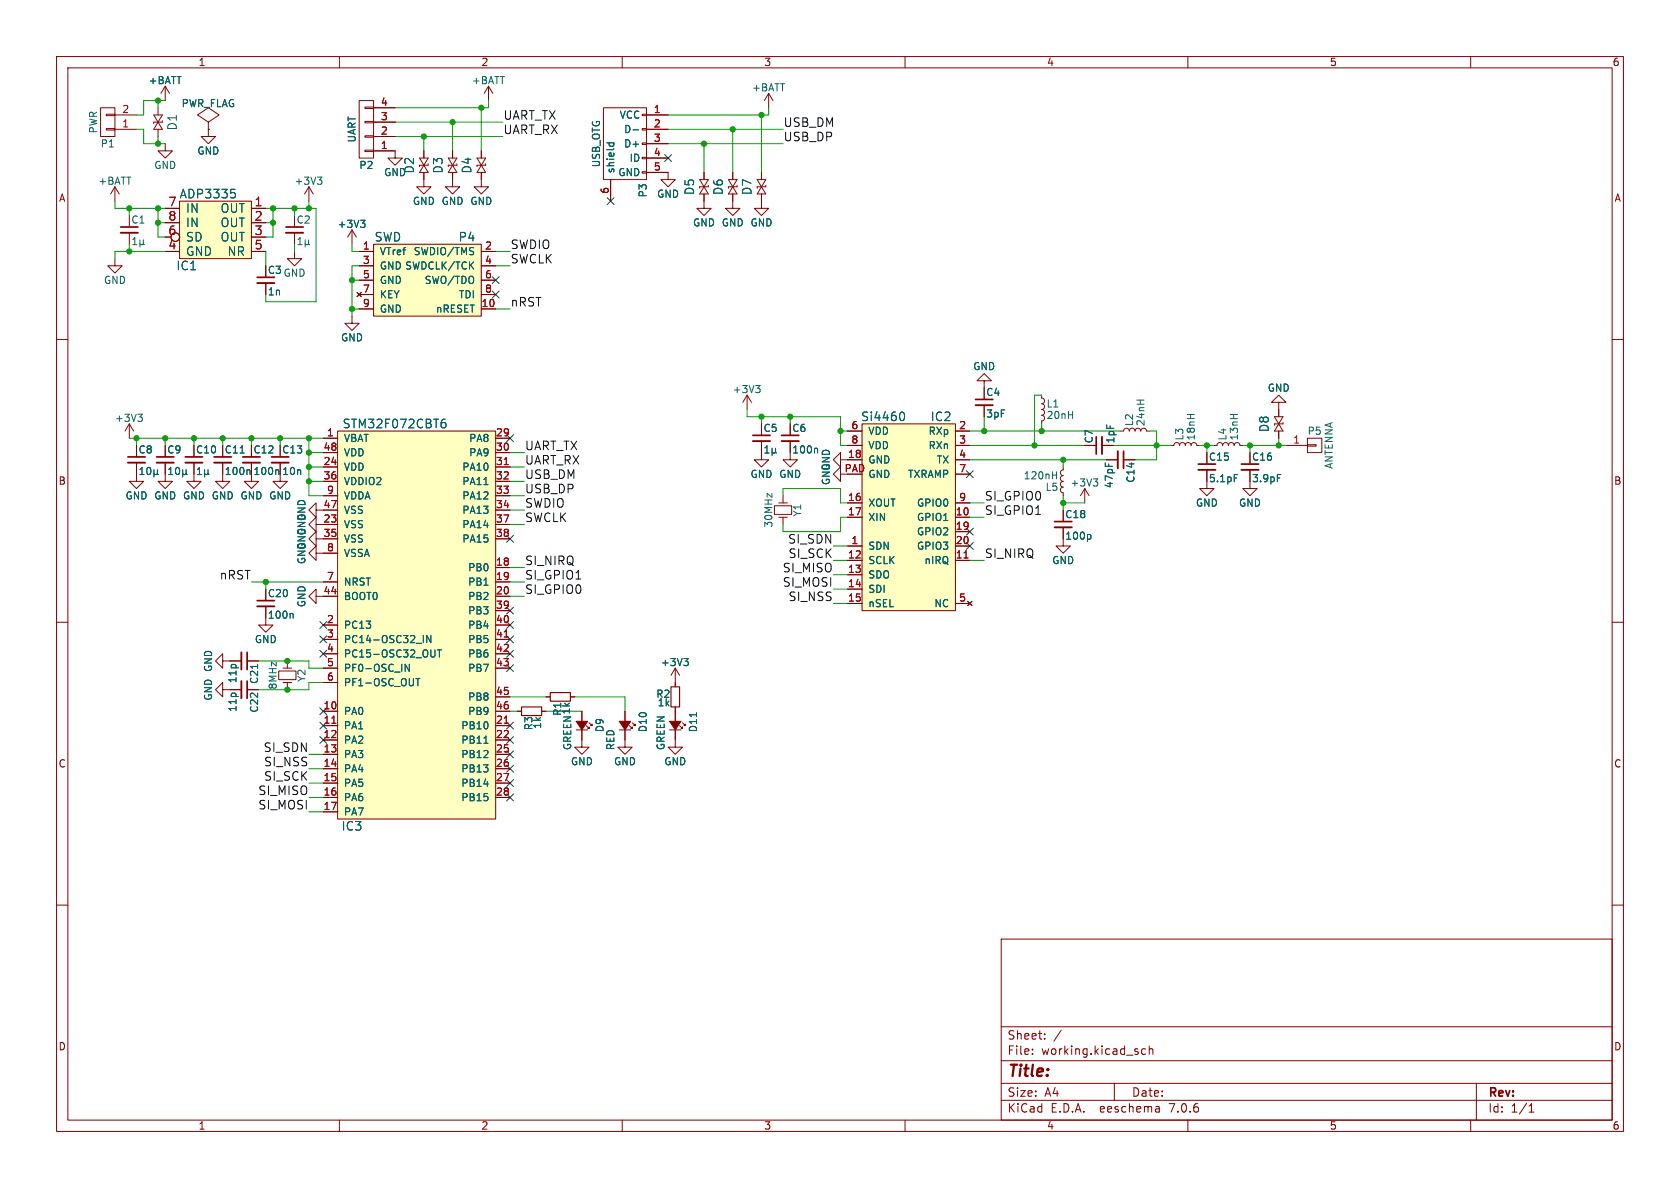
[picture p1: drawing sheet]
<svg xmlns="http://www.w3.org/2000/svg" width="297mm" height="210mm" viewBox="0 0 297 210" stroke-linecap="round" stroke-linejoin="round" font-family="sans-serif">
<g fill="none" stroke="#840000" stroke-width=".18">
<path d="M10 10h277v190h-277zM12 12h273v186h-273zM17.8 19.1h2.5v5h-2.5zM27.9 19.1v1.2M29.2 15.2v2.6M29.2 15.2l-.8 1.3M29.2 15.2l.8 1.3M60 10v2M63.5 17.8h2.5v10.1h-2.5zM64.5 18.9h1.5v.3h-1.5zM66 19.1h3.8M86.4 15.2l-.8 1.3"/>
<path d="M86.4 15.2v2.6M86.4 15.2l.7 1.3M106.7 19.1h7.6v12.7h-7.6zM110 10v2M135.9 16.5l-.8 1.3M135.9 16.5v2.6M135.9 16.5l.8 1.3M160 10v2M210 10v2M260 10v2M18.8 20.2h1.5v.2h-1.5zM18.8 22.7h1.5v.3h-1.5z"/>
<path d="M20.3 20.3h3.8M20.3 22.9h3.8M20.3 33l-.7 1.3M20.3 33v2.6M20.3 33l.8 1.3M27.2 20.3h1.5l-1.5 2.6h1.5zM27.9 22.9v1.2M28.7 21.3v.3h-1.5v.2M29.2 25.4v1.3h1.3l-1.3 1.2-1.3-1.2h1.3M29.2 36.8h2.5M29.2 39.4h2.5M31.7 35.6h12.7v10.1h-12.7z"/>
<path d="M36.8 22.9v1.2h1.3l-1.3 1.3-1.2-1.3h1.2M36.8 21.6l1.9-1.3-1.9-1.2-1.9 1.2 1.9 1.3v1.3M36.8 22.9h.1M44.4 36.8h2.6M44.4 39.4h2.6M54.6 33l-.8 1.3M54.6 33v2.6M54.6 33l.8 1.3M64.5 21.5h1.5v.2h-1.5zM64.5 24h1.5v.3h-1.5zM64.5 26.5h1.5v.3h-1.5zM66 26.7h3.8v1.2h1.3l-1.3 1.3-1.2-1.3h1.2"/>
<path d="M66 21.6h3.8M66 24.1h3.8M74.2 27.9h1.5l-1.5 2.6h1.5zM74.9 30.5v2.5h1.3l-1.3 1.3-1.2-1.3h1.2M74.9 26.7v1.2M75.7 29v.2h-1.5v.3M79.2 27.9h1.6l-1.6 2.6h1.6zM80 30.5v2.5h1.3l-1.3 1.3-1.3-1.3h1.3M80 26.7v1.2M80.8 29v.2h-1.6v.3M84.3 27.9l1.6 2.6h-1.6l1.6-2.6zM85.1 30.5v2.5h1.3l-1.3 1.3-1.3-1.3h1.3"/>
<path d="M85.1 26.7v1.2M85.9 29v.2h-1.6v.3M107.9 31.8v3.8M113.5 20.2h.8v.2h-.8zM113.5 22.7h.8v.3h-.8zM113.5 25.3h.8v.2h-.8zM113.5 27.8h.8v.3h-.8zM113.5 30.4h.8v.2h-.8zM114.3 30.5h3.8v1.3h1.3l-1.3 1.2-1.3-1.2h1.3M114.3 27.9h3.8M114.3 20.3h3.8M114.3 22.9h3.8"/>
<path d="M114.3 25.4h3.8M123.7 31.8h1.5l-1.5 2.5h1.5zM124.5 34.3v2.5h1.2l-1.2 1.3-1.3-1.3h1.3M124.5 30.5v1.3M125.2 32.8v.2h-1.5v.3M128.8 31.8l1.5 2.5h-1.5l1.5-2.5zM129.5 34.3v2.5h1.3l-1.3 1.3-1.2-1.3h1.2M129.5 30.5v1.3M130.3 32.8v.2h-1.5v.3M133.9 31.8h1.5l-1.5 2.5h1.5zM134.6 34.3v2.5h1.3l-1.3 1.3-1.3-1.3h1.3M134.6 30.5v1.3"/>
<path d="M135.4 32.8v.2h-1.5v.3M10 60h2M20.3 45.7v1.3h1.3l-1.3 1.3-1.3-1.3h1.3M22.9 41.1v2.1M29.2 44.5h2.5M44.4 44.5h2.6M44.4 41.9h2.6M47 50v2.1M52.1 44.5v1.2h1.2l-1.2 1.3-1.3-1.3h1.3M52.1 41.1v2.1M62.2 55.9v1.3h1.3l-1.3 1.2-1.2-1.2h1.2M62.2 40.6l-.7 1.3"/>
<path d="M62.2 40.6v2.6M62.2 40.6l.8 1.3M63.1 51.7l.8 .8M63.5 44.5h2.5M63.5 54.6h2.5M63.5 47h2.5M63.5 49.5h2.5M63.5 52.1h2.5M63.9 51.7l-.8 .8M66 43.2h19.1v12.7h-19.1zM85.1 44.5h2.5M85.1 54.6h2.5"/>
<path d="M85.1 47h2.5M85.1 49.5h2.5M85.1 52.1h2.5M285 60h2M22.9 74.9l-.8 1.3M22.9 74.9v2.6M22.9 74.9l.7 1.3M57.1 77.5h2.6M59.7 76.2h27.9v68.6h-27.9zM87.6 77.5h2.6M132.1 69.9l-.8 1.2M132.1 69.9v2.5"/>
<path d="M132.1 69.9l.7 1.2M134.6 78v3.3h1.3l-1.3 1.3-1.3-1.3h1.3M139.7 78v3.3h1.3l-1.3 1.3-1.3-1.3h1.3M149.9 76.2h2.5M149.9 78.7h2.5M152.4 74.9h16.5v33.1h-16.5zM168.9 76.2h2.5M168.9 78.7h2.5M174 67.3h1.3l-1.3-1.3-1.3 1.3h1.3v1.3M174 71.6v2.1M184.1 69.9v.5l.4 .1 .2 .4-.2 .3-.4 .2 .4 .1 .2 .4-.2 .4-.4 .1 .4 .1 .2 .4-.2 .4-.4 .1 .4 .2 .2 .3-.2 .4-.4 .1v.5M194.8 78.7h2"/>
<path d="M198.1 76.2h.5l.2-.4 .3-.1 .4 .2 .1 .3 .2-.4 .4-.1 .3 .2 .2 .3 .1-.4 .4-.1 .3 .2 .2 .3 .1-.4 .4-.1 .4 .2 .1 .3h.5M207 78.7h.5l.2-.3 .3-.2 .4 .2 .1 .3 .2-.3 .4-.2 .3 .2 .1 .3 .2-.3 .4-.2 .3 .2 .2 .3 .1-.3 .4-.2 .3 .2 .2 .3h.5M214.6 78.7h.5l.2-.3 .4-.2 .3 .2 .2 .3 .1-.3 .4-.2 .3 .2 .2 .3 .1-.3 .4-.2 .4 .2 .1 .3 .1-.3 .4-.2 .4 .2 .1 .3h.5M225.3 73.7h1.5l-1.5 2.5h1.5zM226.1 71.1h1.2l-1.2-1.2-1.3 1.2h1.3v2.6M226.1 76.2v1.3M226.8 74.7v.2h-1.5v.3M227.3 78.7h3.8M231.1 78.6h1.6v.3h-1.6zM231.1 77.5h2.6v2.5h-2.6zM24.1 81.8v3.3h1.3l-1.3 1.3-1.2-1.3h1.2M29.2 81.8v3.3h1.3l-1.3 1.3-1.3-1.3h1.3"/>
<path d="M34.3 81.8v3.3h1.3l-1.3 1.3-1.3-1.3h1.3M39.4 81.8v3.3h1.2l-1.2 1.3-1.3-1.3h1.3M44.4 81.8v3.3h1.3l-1.3 1.3-1.2-1.3h1.2M49.5 81.8v3.3h1.3l-1.3 1.3-1.2-1.3h1.2M55.9 92.7v-1.3l-1.3 1.3 1.3 1.3v-1.3h3.8M55.9 97.8v-1.3l-1.3 1.3 1.3 1.3v-1.3h3.8M55.9 95.3v-1.3l-1.3 1.3 1.3 1.2v-1.2h3.8M55.9 90.2v-1.3l-1.3 1.3 1.3 1.2v-1.2h3.8M57.1 82.6h2.6M57.1 80h2.6M57.1 85.1h2.6M57.1 87.6h2.6"/>
<path d="M87.6 92.7h2.6M87.6 82.6h2.6M87.6 80h2.6M87.6 85.1h2.6M87.6 87.6h2.6M87.6 90.2h2.6M87.6 95.3h2.6M136.9 89.4h3.1v1.5h-3.1zM137.7 91.4h1.5M137.7 88.9h1.5M138.4 87.6v1.3M138.4 91.4v1.3"/>
<path d="M148.6 81.3v-1.3l-1.3 1.3 1.3 1.3v-1.3h3.8M148.6 83.8v-1.2l-1.3 1.2 1.3 1.3v-1.3h1.3M149.9 96.5h2.5M149.9 91.4h2.5M149.9 99.1h2.5M149.9 88.9h2.5M168.9 96.5h2.5M168.9 91.4h2.5M168.9 99.1h2.5M168.9 88.9h2.5M168.9 81.3h2.5M168.9 94h2.5"/>
<path d="M168.9 83.8h2.5M188 93.2v3.3h1.2l-1.2 1.3-1.3-1.3h1.3M188 82.6v.5l-.4 .1-.1 .4 .1 .3 .4 .2-.4 .1-.1 .4 .1 .3 .4 .2-.4 .1-.1 .4 .1 .4 .4 .1-.4 .1-.1 .4 .1 .4 .4 .1v.5M191.8 86.4l-.8 1.2M191.8 86.4v2.5M191.8 86.4l.7 1.2M195.6 81.3h2M198.8 81.3h1.9M213.4 83.1v3.3h1.2l-1.2 1.2-1.3-1.2h1.3M221 83.1v3.3h1.2l-1.2 1.2-1.3-1.2h1.3M10 110h2M39.4 116.8v-1.2l-1.3 1.2 1.3 1.3v-1.3h3.3"/>
<path d="M43.8 116.8h1.9M47 107.2v3.3h1.3l-1.3 1.3-1.3-1.3h1.3M49.3 118.6h3v1.5h-3zM50 118.1h1.6M50.8 116.8v1.3M55.9 105.4v-1.3l-1.3 1.3 1.3 1.3v-1.3h3.8M57.1 102.9h2.6M57.1 110.5h2.6M57.1 113h2.6M57.1 115.6h2.6M57.1 118.1h2.6M87.6 100.3h2.6"/>
<path d="M87.6 102.9h2.6M87.6 110.5h2.6M87.6 105.4h2.6M87.6 113h2.6M87.6 108h2.6M87.6 115.6h2.6M87.6 118.1h2.6M119.4 118.1l.7 1.3M119.4 118.1v3.3M119.4 118.1l-.8 1.3M149.9 101.6h2.5M149.9 104.1h2.5"/>
<path d="M149.9 106.7h2.5M168.9 106.7h2.5M171.1 106.3l.7 .8M171.8 106.3l-.7 .8M285 110h2M39.4 121.9v-1.2l-1.3 1.2 1.3 1.3v-1.3h3.3M43.8 121.9h1.9M50 120.7h1.6M50.8 120.7v1.2M57.1 125.7h2.6M57.1 128.3h2.6M57.1 130.8h2.6"/>
<path d="M57.1 133.4h2.6M57.1 135.9h2.6M57.1 138.4h2.6M57.1 120.7h2.6M87.6 125.7h2.6M87.6 128.3h2.6M87.6 130.8h2.6M87.6 133.4h2.6M87.6 135.9h2.6M87.6 138.4h2.6M87.6 123.2h2.6M91.4 125.7h.8"/>
<path d="M95.8 125.7h.7M96.5 123.2h.8M100.8 123.2h.8M101.9 129h2M102.9 129v3.1h-1.3l1.3 1.3 1.2-1.3h-1.2M102.9 125.7v1.8M103.6 128.3l.5 .5v-.3v.3h-.2M104.1 127.8l.5 .5v-.3v.3h-.2M109.5 129h2M110.5 129v3.1h-1.3l1.3 1.3 1.3-1.3h-1.3M110.5 125.7v1.8M111.3 128.3l.5 .5v-.3v.3h-.3"/>
<path d="M111.8 127.8l.5 .5v-.3v.3h-.3M118.4 129h2M119.4 129v3.1h-1.3l1.3 1.3 1.2-1.3h-1.2M119.4 125v2.5M120.1 128.3l.5 .5v-.3v.3h-.2M120.6 127.8l.6 .5v-.3v.3h-.3M10 160h2M57.1 141h2.6M57.1 143.5h2.6M87.6 141h2.6M285 160h2M177 166h108v32h-108z"/>
<path d="M60 198v2M110 198v2M160 198v2M177 194.5h108M177 191.5h108M177 187.5h108M177 181.5h108M182.5 186.3v.1M182.5 185.5v.1M184.7 183.6v.1M184.7 182.8v.1M187.6 182.1l-1.3 2"/>
<path d="M197 191.5v3M202.5 185.5l-.4-.1-.3 .3v.4l.2 .2h.5M203.2 185.5l.2-.1 .3 .1 .1 .9M203.2 184.9v1.5M204.9 195.7l.1 .9M205 196.5l-.2 .1M205 196h-.2M210 198v2M260 198v2M261 191.5v6.5M270.3 196.6h.9M270.3 195.5l.4-.4v1.5"/>
<circle cx="31" cy="41.9" r=".76"/>
</g>
<g fill="none" stroke="#006464" stroke-width=".18">
<path d="M40.8 33.5h.7M41.3 34l.3 .3v.4l-.3 .3M56.1 31.3h.8l-.4 .5M56.7 31.8l.2 .2v.3l-.2 .3M63.7 38.9h.8l-.4 .5M64.3 39.4l.2 .3v.3l-.2 .2M107.3 25.3h1.2M107.7 25.3v.3M108.5 25.3v.3M111.9 23h1M23.5 43.3h.7M23.5 42.3l.3-.3v1.3"/>
<path d="M24.7 43.1l.2 .2h.3l.1-.2M24.7 42.4v1.3M25.3 43.1l.2 .2M25.3 42.4v.7M52.7 43.3h.7M52.7 42.3l.3-.3v1.3M53.9 43.1l.2 .2h.3l.2-.2M53.9 42.4v1.3M54.6 43.1l.1 .2M54.6 42.4v.7M24.4 73.2h.8l-.5 .5M24.9 73.7l.3 .2v.4l-.3 .2"/>
<path d="M78.1 74.8l.5-.1 .2 .3-.1 .6h-.6M78.7 74.1l-.5 .1M133.6 68.1h.8l-.4 .5M134.1 68.6l.3 .3v.3l-.3 .2M135.2 79.2l.4-.4v1.3M136.5 79.9l.2 .2h.2l.2-.2M136.5 79.2v1.3M137.1 79.9l.2 .2M137.1 79.2v.7M140.3 79.2l.4-.4v1.3M141.6 78.9l.2-.1a.68 .68 0 0 1 .5 .6 .68 .68 0 0 1-.5 .7l-.2-.1-.1-.4zM142.8 78.9l.2-.1a.68 .68 0 0 1 .5 .6 .68 .68 0 0 1-.5 .7l-.2-.1-.1-.4z"/>
<path d="M144 79.2v.9M144 79.4l.2-.2 .3 .1v.8M159.4 72.8a.83 .83 0 0 1 .6 .7 .83 .83 0 0 1-.3 .8l-.3 .1M24.7 83.9h.8M24.7 83l.4-.4v1.3M26.1 82.7l.1-.1a.68 .68 0 0 1 .5 .7 .68 .68 0 0 1-.5 .6 .84 .84 0 0 1-.1-1.2zM27.2 83.7l.2 .2h.2l.2-.2M27.2 83v1.3M27.8 83.7l.2 .2M27.8 83v.7M29.8 83.9h.7M29.8 83l.4-.4v1.3"/>
<path d="M31.2 82.7l.1-.1a.68 .68 0 0 1 .5 .7 .68 .68 0 0 1-.5 .6 .84 .84 0 0 1-.1-1.2zM32.3 83.7l.2 .2h.2l.2-.2M32.3 83v1.3M32.9 83.7l.2 .2M32.9 83v.7M34.9 83.9h.7M34.9 83l.4-.4v1.3M36.2 83.7l.1 .2h.3l.2-.2M36.2 83v1.3M36.8 83.7l.2 .2M36.8 83v.7M40 83.9h.7"/>
<path d="M40 83l.3-.4v1.3M41.4 82.7l.1-.1a.68 .68 0 0 1 .4 .7 .68 .68 0 0 1-.4 .6 .84 .84 0 0 1-.1-1.2zM42.5 80.1h.7M42.6 82.7l.1-.1a.68 .68 0 0 1 .4 .7 .68 .68 0 0 1-.4 .6 .84 .84 0 0 1-.1-1.2zM43.7 83v.9M43.7 83.2l.1-.2 .3 .1 .1 .8M45.1 83.9h.7M45.1 83l.3-.4v1.3M46.4 82.7l.2-.1a.68 .68 0 0 1 .4 .7 .68 .68 0 0 1-.4 .6 .84 .84 0 0 1-.2-1.2zM47.7 82.7l.1-.1a.68 .68 0 0 1 .4 .7 .68 .68 0 0 1-.4 .6 .84 .84 0 0 1-.1-1.2zM48.7 83.2l.2-.2 .3 .1 .1 .8M48.7 83v.9"/>
<path d="M50.1 83.9h.8M50.1 83l.4-.4v1.3M51.5 82.7l.1-.1a.68 .68 0 0 1 .5 .7 .68 .68 0 0 1-.5 .6 .84 .84 0 0 1-.1-1.2zM52.6 83.2l.2-.2 .3 .1 .1 .8M52.6 83v.9M52.6 89.8h1.3l-1.3 .7M52.8 88.6a.66 .66 0 0 1 .8-.1 .66 .66 0 0 1 .3 .7h-1.3zM85.5 85.7h.8M135.2 80.1h.8M140.3 80.1h.7M145.4 84.8a.59 .59 0 0 0 .6 .7 .59 .59 0 0 0 .6-.7l-.5-.1v.3M146.6 83.5l-1.2 .7h1.2"/>
<path d="M186.1 84h.7M186.8 83.4v1.3M192.6 94.5l.3 .2v.4l-.3 .2M193.3 84.7h.8l-.5 .4M193.8 85.1l.3 .3v.3l-.3 .2M218.2 83.9h.6M225.8 83.9h.6M45.5 117.4v.8M51.6 108.4l.2 .2v.7M72.4 117.4v1.3l-.8-1.3v1.3M73.5 120h.7M73.9 120v1.2"/>
<path d="M74.8 112.3v1.3M76.2 112.3v1.3l-.8-1.3v1.3M76.9 114.9v1l-.1 .2M77.3 114.9h.7M77.7 114.9v1.2M120.9 116.4h.8l-.4 .5M121.4 116.9l.3 .2v.3l-.3 .3M85.5 131.4h.8M123.1 126v.7"/>
</g>
<g fill="#ffffc2" stroke="#ffffc2" stroke-width=".18">
<path d="M59.7 76.2h27.9v68.6h-27.9z"/>
<path d="M152.4 74.9h16.5v33.1h-16.5z"/>
<path d="M66 43.2h19.1v12.7h-19.1z"/>
<path d="M31.7 35.6h12.7v10.1h-12.7z"/>
</g>
<path d="M89.1 82.1h.8M170.4 98.6h.7M89.1 112.6h.8M58.7 127.9h.7M89.1 127.9h.8" fill="none" stroke="#a90000" stroke-width=".18"/>
<path d="M92.2 125h3.6v1.5h-3.6zM97.3 122.4h3.5v1.6h-3.5zM118.6 121.4h1.5v3.6h-1.5z" fill="none" stroke="#840000" stroke-width=".2"/>
<g fill="none" stroke="#840000" stroke-width=".33">
<path d="M21.3 41.1h3.1M45.5 50h3M50.5 41.1h3.1M133.1 78h3M138.2 78h3M172.5 71.6h3M194.8 77.2v3.1M197.6 79.8v3M22.6 81.8h3.1M27.7 81.8h3M32.8 81.8h3M37.8 81.8h3.1"/>
<path d="M42.9 81.8h3.1M48 81.8h3.1M186.4 93.2h3.1M211.8 83.1h3.1M219.5 83.1h3M42.7 115.3v3.1M45.5 107.2h3M42.7 120.4v3"/>
</g>
<g fill="none" stroke="#840000" stroke-width=".3">
<path d="M21.3 40.1h3.1M45.5 49h3M50.5 40.1h3.1M133.1 77h3M138.2 77h3M172.5 70.6h3M193.8 77.2v3.1M198.6 79.8v3M22.6 80.8h3.1M27.7 80.8h3M32.8 80.8h3M37.8 80.8h3.1"/>
<path d="M42.9 80.8h3.1M48 80.8h3.1M186.4 92.2h3.1M211.8 82h3.1M219.5 82h3M43.7 115.3v3.1M45.5 106.2h3M43.7 120.4v3"/>
</g>
<g fill="#840000" stroke="#840000" stroke-width=".18">
<path d="M118.4 127.5h2l-1 1.5z"/>
<path d="M101.9 127.5h2l-1 1.5z"/>
<path d="M109.5 127.5h2l-1 1.5z"/>
</g>
<g fill="none" stroke="#009600" stroke-width=".18">
<path d="M27.9 17.8v1.3M29.2 17.8h-3.8v2.5h-1.3M85.1 19.1v7.6M86.4 17.8v1.3h-16.6M135.9 19.1v1.2h-17.8M20.3 35.6v1.2h8.9M22.9 36.8v1.3M24.1 22.9h1.3v2.5h3.8M27.9 39.4h1.3M27.9 36.8v5.1h1.3M27.9 24.1v1.3M47 36.8h8.9v16.5h-8.9v-1.2"/>
<path d="M47 39.4h1.3M48.3 36.8v5.1h-1.3M52.1 36.8v1.3M54.6 35.6v1.2M69.8 21.6h19.1M69.8 24.1h19.1M74.9 24.1v2.6M80 21.6v5.1M118.1 25.4h20.3M118.1 22.9h20.3M124.5 25.4v5.1M129.5 22.9v7.6"/>
<path d="M134.6 20.3v10.2M22.9 43.2v1.3M29.2 44.5h-8.9v1.2M47 44.5v2.5M52.1 43.2v1.3M62.2 43.2v1.3h1.3M62.2 49.5h1.3M62.2 54.6h1.3M63.5 47h-1.3v8.9M87.6 47h2.6M87.6 44.5h2.6M87.6 54.6h2.6"/>
<path d="M22.9 77.5h34.2M24.1 77.5v1.2M29.2 77.5v1.2M34.3 77.5v1.2M39.4 77.5v1.2M44.4 77.5v1.2M49.5 77.5v1.2M54.6 77.5v10.1h2.5M132.1 72.4v1.3h16.5v5h1.3M134.6 73.7v1.2M139.7 73.7v1.2M148.6 76.2h1.3"/>
<path d="M171.4 78.7h20.4M171.4 76.2h26.7M174 73.7v2.5M184.1 69.9h-1.2v8.8M184.1 74.9v1.3M196.8 78.7h10.2M203.2 76.2h1.3v5.1h-3.8M212.1 78.7h2.5M213.4 78.7v1.3M219.7 78.7h7.6M221 78.7v1.3M226.1 77.5v1.2"/>
<path d="M54.6 85.1h2.5M54.6 80h2.5M54.6 82.6h2.5M90.2 87.6h2.5M90.2 85.1h2.5M90.2 80h2.5M90.2 82.6h2.5M90.2 92.7h2.5M90.2 90.2h2.5M138.4 87.6v-1.2h10.2v2.5h1.3M147.3 99.1h2.6M147.3 96.5h2.6"/>
<path d="M149.9 91.4h-1.3v2.6h-10.2v-1.3M171.4 81.3h24.2M171.4 88.9h2.6M171.4 99.1h2.6M171.4 91.4h2.6M188 88.9h3.8M188 81.3v1.3M188 87.6v2.6M44.4 102.9h12.7M45.7 116.8h8.9v1.3h2.5M47 102.9v1.2M90.2 105.4h2.5"/>
<path d="M90.2 102.9h2.5M90.2 100.3h2.5M147.3 101.6h2.6M147.3 104.1h2.6M147.3 106.7h2.6M54.6 138.4h2.5M54.6 133.4h2.5M54.6 135.9h2.5M57.1 120.7h-2.5v1.2h-8.9M90.2 125.7h1.2M90.2 123.2h6.3M96.5 125.7h6.4"/>
<path d="M101.6 123.2h8.9v2.5M54.6 143.5h2.5M54.6 141h2.5"/>
</g>
<g fill="none" stroke="#000084" stroke-width=".18">
<path d="M107.3 35l1.3 1.2M108.6 35l-1.3 1.2M117.5 27.3l1.2 1.2M118.7 27.3l-1.2 1.2M87 48.9l1.2 1.2M87 51.5l1.2 1.2M88.2 48.9l-1.2 1.2M88.2 51.5l-1.2 1.2M89.6 76.9l1.2 1.2M90.8 76.9l-1.2 1.2M89.6 94.6l1.2 1.3M90.8 94.6l-1.2 1.3"/>
<path d="M170.8 93.4l1.3 1.2M170.8 83.2l1.3 1.2M170.8 95.9l1.3 1.2M172.1 93.4l-1.3 1.2M172.1 83.2l-1.3 1.2M172.1 95.9l-1.3 1.2M56.5 115l1.3 1.2M56.5 112.4l1.3 1.2M56.5 109.9l1.3 1.2M57.8 109.9l-1.3 1.2M57.8 115l-1.3 1.2M57.8 112.4l-1.3 1.2"/>
<path d="M89.6 115l1.2 1.2M89.6 117.5l1.2 1.2M89.6 107.3l1.2 1.3M89.6 112.4l1.2 1.2M89.6 109.9l1.2 1.2M90.8 115l-1.2 1.2M90.8 117.5l-1.2 1.2M90.8 107.3l-1.2 1.3M90.8 112.4l-1.2 1.2M90.8 109.9l-1.2 1.2M56.5 130.2l1.3 1.2M56.5 125.1l1.3 1.2"/>
<path d="M56.5 127.7l1.3 1.2M57.8 130.2l-1.3 1.2M57.8 125.1l-1.3 1.2M57.8 127.7l-1.3 1.2M89.6 135.3l1.2 1.2M89.6 132.7l1.2 1.3M89.6 137.8l1.2 1.2M89.6 130.2l1.2 1.2M89.6 127.7l1.2 1.2M90.8 135.3l-1.2 1.2M90.8 132.7l-1.2 1.3M90.8 137.8l-1.2 1.2"/>
<path d="M90.8 130.2l-1.2 1.2M90.8 127.7l-1.2 1.2M89.6 140.4l1.2 1.2M90.8 140.4l-1.2 1.2"/>
</g>
<g fill="#009600" stroke="#009600" stroke-width=".18">
<circle cx="174" cy="76.2" r=".46"/>
<circle cx="148.6" cy="76.2" r=".46"/>
<circle cx="134.6" cy="73.7" r=".46"/>
<circle cx="139.7" cy="73.7" r=".46"/>
<circle cx="184.1" cy="76.2" r=".46"/>
<circle cx="182.9" cy="78.7" r=".46"/>
<circle cx="188" cy="81.3" r=".46"/>
<circle cx="188" cy="88.9" r=".46"/>
<circle cx="124.5" cy="25.4" r=".46"/>
<circle cx="129.5" cy="22.9" r=".46"/>
<circle cx="134.6" cy="20.3" r=".46"/>
<circle cx="213.4" cy="78.7" r=".46"/>
<circle cx="204.5" cy="78.7" r=".46"/>
<circle cx="226.1" cy="78.7" r=".46"/>
<circle cx="221" cy="78.7" r=".46"/>
<circle cx="54.6" cy="36.8" r=".46"/>
<circle cx="48.3" cy="36.8" r=".46"/>
<circle cx="52.1" cy="36.8" r=".46"/>
<circle cx="48.3" cy="39.4" r=".46"/>
<circle cx="62.2" cy="49.5" r=".46"/>
<circle cx="50.8" cy="121.9" r=".46"/>
<circle cx="50.8" cy="116.8" r=".46"/>
<circle cx="47" cy="102.9" r=".46"/>
<circle cx="54.6" cy="85.1" r=".46"/>
<circle cx="54.6" cy="82.6" r=".46"/>
<circle cx="49.5" cy="77.5" r=".46"/>
<circle cx="27.9" cy="17.8" r=".46"/>
<circle cx="27.9" cy="39.4" r=".46"/>
<circle cx="27.9" cy="25.4" r=".46"/>
<circle cx="27.9" cy="36.8" r=".46"/>
<circle cx="22.9" cy="36.8" r=".46"/>
<circle cx="74.9" cy="24.1" r=".46"/>
<circle cx="85.1" cy="19.1" r=".46"/>
<circle cx="80" cy="21.6" r=".46"/>
<circle cx="62.2" cy="54.6" r=".46"/>
<circle cx="54.6" cy="80" r=".46"/>
<circle cx="54.6" cy="77.5" r=".46"/>
<circle cx="22.9" cy="44.5" r=".46"/>
<circle cx="24.1" cy="77.5" r=".46"/>
<circle cx="39.4" cy="77.5" r=".46"/>
<circle cx="34.3" cy="77.5" r=".46"/>
<circle cx="29.2" cy="77.5" r=".46"/>
<circle cx="44.4" cy="77.5" r=".46"/>
</g>
<text font-size="2.8" fill="#840000" x="178" y="190.9">Title:</text>
<g font-size="2.1" fill="#006464">
<text x="31.5" y="23.2" transform="rotate(-90 31.5 23.2)">D1</text>
<text x="31.7" y="35.3">ADP3335</text>
<text x="73.4" y="30.8" transform="rotate(-90 73.4 30.8)">D2</text>
<text x="78.5" y="30.8" transform="rotate(-90 78.5 30.8)">D3</text>
<text x="83.5" y="30.8" transform="rotate(-90 83.5 30.8)">D4</text>
<text x="122.9" y="34.6" transform="rotate(-90 122.9 34.6)">D5</text>
<text x="128" y="34.6" transform="rotate(-90 128 34.6)">D6</text>
<text x="133.1" y="34.6" transform="rotate(-90 133.1 34.6)">D7</text>
<text x="32.8" y="37.8">IN</text>
<text x="32.8" y="40.4">IN</text>
<text x="38.9" y="37.8">OUT</text>
<text x="38.9" y="40.4">OUT</text>
<text x="31.1" y="48">IC1</text>
<text x="32.8" y="45.4">GND</text>
<text x="32.8" y="42.9">SD</text>
<text x="38.9" y="42.9">OUT</text>
<text x="40.2" y="45.4">NR</text>
<text x="66.1" y="42.9">SWD</text>
<text x="81" y="42.9">P4</text>
<text x="60.5" y="75.9">STM32F072CBT6</text>
<text x="152.1" y="74.7">Si4460</text>
<text x="164.4" y="74.7">IC2</text>
<text x="224.5" y="76.5" transform="rotate(-90 224.5 76.5)">D8</text>
<text x="60.3" y="147">IC3</text>
</g>
<g font-size="2.1" fill="#0f0f0f">
<text x="88.9" y="23.8">UART_RX</text>
<text x="88.9" y="21.3">UART_TX</text>
<text x="138.4" y="22.5">USB_DM</text>
<text x="138.4" y="25.1">USB_DP</text>
<text x="90.2" y="46.7">SWCLK</text>
<text x="90.2" y="44.1">SWDIO</text>
<text x="90.2" y="54.3">nRST</text>
<text x="92.7" y="82.2">UART_RX</text>
<text x="92.7" y="79.7">UART_TX</text>
<text x="92.7" y="89.9">SWDIO</text>
<text x="92.7" y="87.3">USB_DP</text>
<text x="92.7" y="84.8">USB_DM</text>
<text x="174" y="88.6">SI_GPIO0</text>
<text x="92.7" y="92.4">SWCLK</text>
<text x="174" y="91.1">SI_GPIO1</text>
<text x="92.7" y="100">SI_NIRQ</text>
<text x="138.3" y="101.3">SI_MISO</text>
<text x="139.3" y="96.2">SI_SDN</text>
<text x="139.3" y="98.7">SI_SCK</text>
<text x="174" y="98.7">SI_NIRQ</text>
<text x="38.8" y="102.6">nRST</text>
<text x="92.7" y="102.6">SI_GPIO1</text>
<text x="92.7" y="105.1">SI_GPIO0</text>
<text x="138.3" y="103.8">SI_MOSI</text>
<text x="139.3" y="106.4">SI_NSS</text>
<text x="46.5" y="133">SI_SDN</text>
<text x="46.6" y="135.6">SI_NSS</text>
<text x="45.6" y="143.2">SI_MOSI</text>
<text x="45.6" y="140.7">SI_MISO</text>
<text x="46.6" y="138.1">SI_SCK</text>
</g>
<g font-size="2.1" fill="#a90000">
<text x="29.7" y="41.7">6</text>
<text x="29.7" y="36.6">7</text>
<text x="29.7" y="39.1">8</text>
<text x="44.9" y="36.6">1</text>
<text x="44.9" y="39.1">2</text>
<text x="44.9" y="41.7">3</text>
<text x="29.7" y="44.2">4</text>
<text x="44.9" y="44.2">5</text>
</g>
<g font-size="2.1" fill="#840000">
<text x="178" y="184">Sheet:</text>
<text x="178" y="186.7">File:</text>
<text x="184.1" y="186.7">working.kicad_sch</text>
<text x="178" y="196.9">KiCad</text>
<text x="178" y="194.1">Size:</text>
<text x="184.7" y="194.1">A4</text>
<text x="185.7" y="196.9">E.D.A.</text>
<text x="194.6" y="196.9">eeschema</text>
<text x="200" y="194.1">Date:</text>
<text x="207" y="196.9">7.0.6</text>
<text x="263" y="194.3">Rev:</text>
<text x="263" y="196.9">Id:</text>
<text x="267.1" y="196.9">1/1</text>
</g>
<g font-size="1.8" fill="#840000">
<text x="35" y="11.9">1</text>
<text x="85" y="11.9">2</text>
<text x="135" y="11.9">3</text>
<text x="185" y="11.9">4</text>
<text x="235" y="11.9">5</text>
<text x="285" y="11.9">6</text>
<text x="10.3" y="35.9">A</text>
<text x="285.3" y="35.9">A</text>
<text x="47.3" y="48.6">C3</text>
<text x="174.3" y="70.2">C4</text>
<text x="134.9" y="76.6">C5</text>
<text x="140" y="76.6">C6</text>
<text x="24.4" y="80.4">C8</text>
<text x="29.5" y="80.4">C9</text>
<text x="34.6" y="80.4">C10</text>
<text x="39.6" y="80.4">C11</text>
<text x="44.7" y="80.4">C12</text>
<text x="49.8" y="80.4">C13</text>
<text x="193.4" y="78.5" transform="rotate(-90 193.4 78.5)">C7</text>
<text x="213.6" y="81.6">C15</text>
<text x="221.2" y="81.6">C16</text>
<text x="10.3" y="85.9">B</text>
<text x="285.3" y="85.9">B</text>
<text x="188.2" y="91.8">C18</text>
<text x="47.3" y="105.8">C20</text>
<text x="10.3" y="135.9">C</text>
<text x="285.3" y="135.9">C</text>
<text x="10.3" y="185.9">D</text>
<text x="285.3" y="185.9">D</text>
<text x="35" y="199.9">1</text>
<text x="85" y="199.9">2</text>
<text x="135" y="199.9">3</text>
<text x="185" y="199.9">4</text>
<text x="235" y="199.9">5</text>
<text x="285" y="199.9">6</text>
</g>
<g font-size="1.8" fill="#006464">
<text x="26.2" y="15.1">+BATT</text>
<text x="83.3" y="15.1">+BATT</text>
<text x="132.9" y="16.4">+BATT</text>
<text x="17.4" y="23.7" transform="rotate(-90 17.4 23.7)">PWR</text>
<text x="32" y="19.2">PWR_FLAG</text>
<text x="109.5" y="21.2">VCC</text>
<text x="110.2" y="23.7">D-</text>
<text x="17.7" y="26.3">P1</text>
<text x="34.8" y="27.5">GND</text>
<text x="63.1" y="25.3" transform="rotate(-90 63.1 25.3)">UART</text>
<text x="106.3" y="29.7" transform="rotate(-90 106.3 29.7)">USB_OTG</text>
<text x="110.2" y="26.3">D+</text>
<text x="111.2" y="28.8">ID</text>
<text x="17.3" y="32.9">+BATT</text>
<text x="27.2" y="30.1">GND</text>
<text x="52" y="32.9">+3V3</text>
<text x="63.4" y="30.1">P2</text>
<text x="67.8" y="31.3">GND</text>
<text x="108.8" y="30.7" transform="rotate(-90 108.8 30.7)">shield</text>
<text x="109.2" y="31.3">GND</text>
<text x="114.5" y="35" transform="rotate(-90 114.5 35)">P3</text>
<text x="116.1" y="35.2">GND</text>
<text x="23.1" y="39.7">C1</text>
<text x="52.3" y="39.7">C2</text>
<text x="59.6" y="40.5">+3V3</text>
<text x="72.9" y="36.4">GND GND GND</text>
<text x="122.4" y="40.2">GND GND GND</text>
<text x="67.1" y="45.3">VTref</text>
<text x="67.1" y="47.9">GND SWDCLK/TCK</text>
<text x="73" y="45.3">SWDIO/TMS</text>
<text x="18.3" y="50.4">GND</text>
<text x="47.3" y="52.4">1n</text>
<text x="50" y="49.1">GND</text>
<text x="67.1" y="50.4">GND</text>
<text x="67.1" y="52.9">KEY</text>
<text x="75" y="50.4">SWO/TDO</text>
<text x="81" y="52.9">TDI</text>
<text x="67.1" y="55.5">GND</text>
<text x="77" y="55.5">nRESET</text>
<text x="60.2" y="60.6">GND</text>
<text x="172" y="65.6">GND</text>
<text x="129.4" y="69.7">+3V3</text>
<text x="224" y="69.4">GND</text>
<text x="20.2" y="74.8">+3V3</text>
<text x="153.4" y="77.1">VDD</text>
<text x="164.1" y="77.1">RXp</text>
<text x="174.3" y="74">3pF</text>
<text x="184.9" y="74.3">20nH</text>
<text x="184.9" y="72.2">L1</text>
<text x="200.5" y="75.4" transform="rotate(-90 200.5 75.4)">L2</text>
<text x="202.5" y="75.4" transform="rotate(-90 202.5 75.4)">24nH</text>
<text x="209.4" y="78" transform="rotate(-90 209.4 78)">L3</text>
<text x="211.4" y="78" transform="rotate(-90 211.4 78)">18nH</text>
<text x="217" y="78" transform="rotate(-90 217 78)">L4</text>
<text x="219" y="78" transform="rotate(-90 219 78)">13nH</text>
<text x="231.1" y="77.1">P5</text>
<text x="60.7" y="78.3">VBAT</text>
<text x="60.7" y="83.4">VDD</text>
<text x="60.7" y="80.9">VDD</text>
<text x="81.6" y="83.4">PA10</text>
<text x="82.8" y="78.3">PA8</text>
<text x="82.8" y="80.9">PA9</text>
<text x="146.9" y="83.3" transform="rotate(-90 146.9 83.3)">GND</text>
<text x="153.4" y="82.1">GND</text>
<text x="153.4" y="79.6">VDD</text>
<text x="164.1" y="79.6">RXn</text>
<text x="165.5" y="82.1">TX</text>
<text x="197.2" y="78.5" transform="rotate(-90 197.2 78.5)">1pF</text>
<text x="235.8" y="83" transform="rotate(-90 235.8 83)">ANTENNA</text>
<text x="22.1" y="88.5">GND GND GND GND GND GND</text>
<text x="60.7" y="86">VDDIO2</text>
<text x="60.7" y="88.5">VDDA</text>
<text x="81.6" y="86">PA11</text>
<text x="81.6" y="88.5">PA12</text>
<text x="132.6" y="84.7">GND GND</text>
<text x="153.4" y="89.8">XOUT</text>
<text x="153.4" y="84.7">GND</text>
<text x="160.4" y="84.7">TXRAMP</text>
<text x="162" y="89.8">GPIO0</text>
<text x="180.9" y="84.9">120nH</text>
<text x="184.7" y="87">L5</text>
<text x="189.1" y="86.2">+3V3</text>
<text x="197" y="86.4" transform="rotate(-90 197 86.4)">47pF</text>
<text x="200.8" y="85.4" transform="rotate(-90 200.8 85.4)">C14</text>
<text x="211.3" y="89.8">GND</text>
<text x="213.6" y="85.4">5.1pF</text>
<text x="218.9" y="89.8">GND</text>
<text x="221.2" y="85.4">3.9pF</text>
<text x="60.7" y="93.6">VSS</text>
<text x="60.7" y="91">VSS</text>
<text x="81.6" y="91">PA13</text>
<text x="81.6" y="93.6">PA14</text>
<text x="136.8" y="93.4" transform="rotate(-90 136.8 93.4)">30MHz</text>
<text x="141.8" y="91.4" transform="rotate(-90 141.8 91.4)">Y1</text>
<text x="153.4" y="92.3">XIN</text>
<text x="162" y="92.3">GPIO1</text>
<text x="162" y="94.8">GPIO2</text>
<text x="188.2" y="95.6">100p</text>
<text x="54.2" y="99.8" transform="rotate(-90 54.2 99.8)">GND GND</text>
<text x="60.7" y="96.1">VSS</text>
<text x="60.7" y="98.7">VSSA</text>
<text x="81.6" y="96.1">PA15</text>
<text x="82.7" y="101.2">PB0</text>
<text x="153.4" y="97.4">SDN</text>
<text x="153.4" y="99.9">SCLK</text>
<text x="162" y="97.4">GPIO3</text>
<text x="163.3" y="99.9">nIRQ</text>
<text x="185.9" y="99.9">GND</text>
<text x="54.2" y="107.4" transform="rotate(-90 54.2 107.4)">GND</text>
<text x="60.7" y="106.3">BOOT0</text>
<text x="60.7" y="103.7">NRST</text>
<text x="82.7" y="103.7">PB1</text>
<text x="82.7" y="106.3">PB2</text>
<text x="153.4" y="102.5">SDO</text>
<text x="153.4" y="105">SDI</text>
<text x="153.4" y="107.5">nSEL</text>
<text x="165.1" y="107.5">NC</text>
<text x="45" y="113.9">GND</text>
<text x="47.3" y="109.6">100n</text>
<text x="60.7" y="111.4">PC13</text>
<text x="60.7" y="113.9">PC14-OSC32_IN</text>
<text x="82.7" y="108.8">PB3</text>
<text x="82.7" y="111.4">PB4</text>
<text x="82.7" y="113.9">PB5</text>
<text x="60.7" y="116.4">PC15-OSC32_OUT</text>
<text x="60.7" y="119">PF0-OSC_IN</text>
<text x="82.7" y="116.4">PB6</text>
<text x="82.7" y="119">PB7</text>
<text x="116.7" y="118">+3V3</text>
<text x="37.7" y="124" transform="rotate(-90 37.7 124)">GND GND</text>
<text x="42" y="126" transform="rotate(-90 42 126)">11p</text>
<text x="42" y="120.9" transform="rotate(-90 42 120.9)">11p</text>
<text x="45.8" y="121" transform="rotate(-90 45.8 121)">C21</text>
<text x="49.1" y="122" transform="rotate(-90 49.1 122)">8MHz</text>
<text x="54.2" y="120.6" transform="rotate(-90 54.2 120.6)">Y2</text>
<text x="60.7" y="121.5">PF1-OSC_OUT</text>
<text x="82.7" y="124.1">PB8</text>
<text x="115.9" y="123.5">R2</text>
<text x="116.2" y="125.1">1k</text>
<text x="45.8" y="126.1" transform="rotate(-90 45.8 126.1)">C22</text>
<text x="60.7" y="126.6">PA0</text>
<text x="60.7" y="129.1">PA1</text>
<text x="60.7" y="131.7">PA2</text>
<text x="81.5" y="129.1">PB10</text>
<text x="81.5" y="131.7">PB11</text>
<text x="82.7" y="126.6">PB9</text>
<text x="94.3" y="129.2" transform="rotate(-90 94.3 129.2)">R3</text>
<text x="95.9" y="128.9" transform="rotate(-90 95.9 128.9)">1k</text>
<text x="99.4" y="126.6" transform="rotate(-90 99.4 126.6)">R1</text>
<text x="106.9" y="129.5" transform="rotate(-90 106.9 129.5)">D9</text>
<text x="114.5" y="129.5" transform="rotate(-90 114.5 129.5)">D10</text>
<text x="123.4" y="129.5" transform="rotate(-90 123.4 129.5)">D11</text>
<text x="60.7" y="134.2">PA3</text>
<text x="60.7" y="136.8">PA4</text>
<text x="81.5" y="134.2">PB12</text>
<text x="81.5" y="136.8">PB13</text>
<text x="100.8" y="135.5">GND</text>
<text x="101.2" y="132.7" transform="rotate(-90 101.2 132.7)">GREEN1k</text>
<text x="108.5" y="135.5">GND</text>
<text x="108.8" y="132.7" transform="rotate(-90 108.8 132.7)">RED</text>
<text x="117.3" y="135.5">GND</text>
<text x="117.7" y="132.7" transform="rotate(-90 117.7 132.7)">GREEN</text>
<text x="60.7" y="139.3">PA5</text>
<text x="60.7" y="141.8">PA6</text>
<text x="81.5" y="139.3">PB14</text>
<text x="81.5" y="141.8">PB15</text>
<text x="60.7" y="144.4">PA7</text>
</g>
<g font-size="1.8" fill="#a90000">
<text x="21.5" y="22.6">1</text>
<text x="21.5" y="20.1">2</text>
<text x="67.2" y="23.9">2</text>
<text x="67.2" y="21.3">3</text>
<text x="67.2" y="18.8">4</text>
<text x="115.5" y="20.1">1</text>
<text x="115.5" y="22.6">2</text>
<text x="67.2" y="26.4">1</text>
<text x="115.5" y="25.1">3</text>
<text x="115.5" y="27.7">4</text>
<text x="107.7" y="34.4" transform="rotate(-90 107.7 34.4)">6</text>
<text x="115.5" y="30.2">5</text>
<text x="64.1" y="44.2">1</text>
<text x="64.1" y="46.7">3</text>
<text x="85.7" y="44.2">2</text>
<text x="85.7" y="46.7">4</text>
<text x="64.1" y="49.3">5</text>
<text x="64.1" y="51.8">7</text>
<text x="85.7" y="49.3">6</text>
<text x="85.7" y="51.8">8</text>
<text x="64.1" y="54.4">9</text>
<text x="85" y="54.4">10</text>
<text x="57.7" y="77.2">1</text>
<text x="87.6" y="77.2">29</text>
<text x="150.4" y="75.9">6</text>
<text x="169.5" y="75.9">2</text>
<text x="57.1" y="82.3">24</text>
<text x="57.1" y="79.8">48</text>
<text x="87.6" y="79.8">30</text>
<text x="87.6" y="82.3">31</text>
<text x="149.2" y="83.6">PAD</text>
<text x="149.8" y="81">18</text>
<text x="150.4" y="78.5">8</text>
<text x="169.5" y="78.5">3</text>
<text x="169.5" y="81">4</text>
<text x="169.5" y="83.6">7</text>
<text x="228.5" y="78.5">1</text>
<text x="57.1" y="84.8">36</text>
<text x="57.1" y="89.9">47</text>
<text x="57.7" y="87.4">9</text>
<text x="87.6" y="84.8">32</text>
<text x="87.6" y="87.4">33</text>
<text x="87.6" y="89.9">34</text>
<text x="149.8" y="88.6">16</text>
<text x="169.5" y="88.6">9</text>
<text x="57.1" y="92.5">23</text>
<text x="57.1" y="95">35</text>
<text x="87.6" y="92.5">37</text>
<text x="87.6" y="95">38</text>
<text x="149.8" y="91.2">17</text>
<text x="168.9" y="91.2">10</text>
<text x="168.9" y="93.7">19</text>
<text x="57.7" y="97.5">8</text>
<text x="87.6" y="100.1">18</text>
<text x="149.8" y="98.8">12</text>
<text x="149.8" y="101.3">13</text>
<text x="150.4" y="96.3">1</text>
<text x="168.9" y="98.8">11</text>
<text x="168.9" y="96.3">20</text>
<text x="57.1" y="105.2">44</text>
<text x="57.7" y="102.6">7</text>
<text x="87.6" y="102.6">19</text>
<text x="87.6" y="105.2">20</text>
<text x="87.6" y="107.7">39</text>
<text x="149.8" y="103.9">14</text>
<text x="149.8" y="106.4">15</text>
<text x="169.5" y="106.4">5</text>
<text x="57.7" y="110.2">2</text>
<text x="57.7" y="112.8">3</text>
<text x="87.6" y="110.2">40</text>
<text x="87.6" y="112.8">41</text>
<text x="57.7" y="115.3">4</text>
<text x="57.7" y="117.9">5</text>
<text x="87.6" y="115.3">42</text>
<text x="87.6" y="117.9">43</text>
<text x="57.1" y="125.5">10</text>
<text x="57.7" y="120.4">6</text>
<text x="87.6" y="122.9">45</text>
<text x="87.6" y="125.5">46</text>
<text x="57.1" y="128">11</text>
<text x="57.1" y="130.6">12</text>
<text x="87.6" y="128">21</text>
<text x="87.6" y="130.6">22</text>
<text x="57.1" y="133.1">13</text>
<text x="57.1" y="135.6">14</text>
<text x="87.6" y="133.1">25</text>
<text x="87.6" y="135.6">26</text>
<text x="57.1" y="138.2">15</text>
<text x="57.1" y="140.7">16</text>
<text x="57.1" y="143.3">17</text>
<text x="87.6" y="138.2">27</text>
<text x="87.6" y="140.7">28</text>
</g>
</svg>
